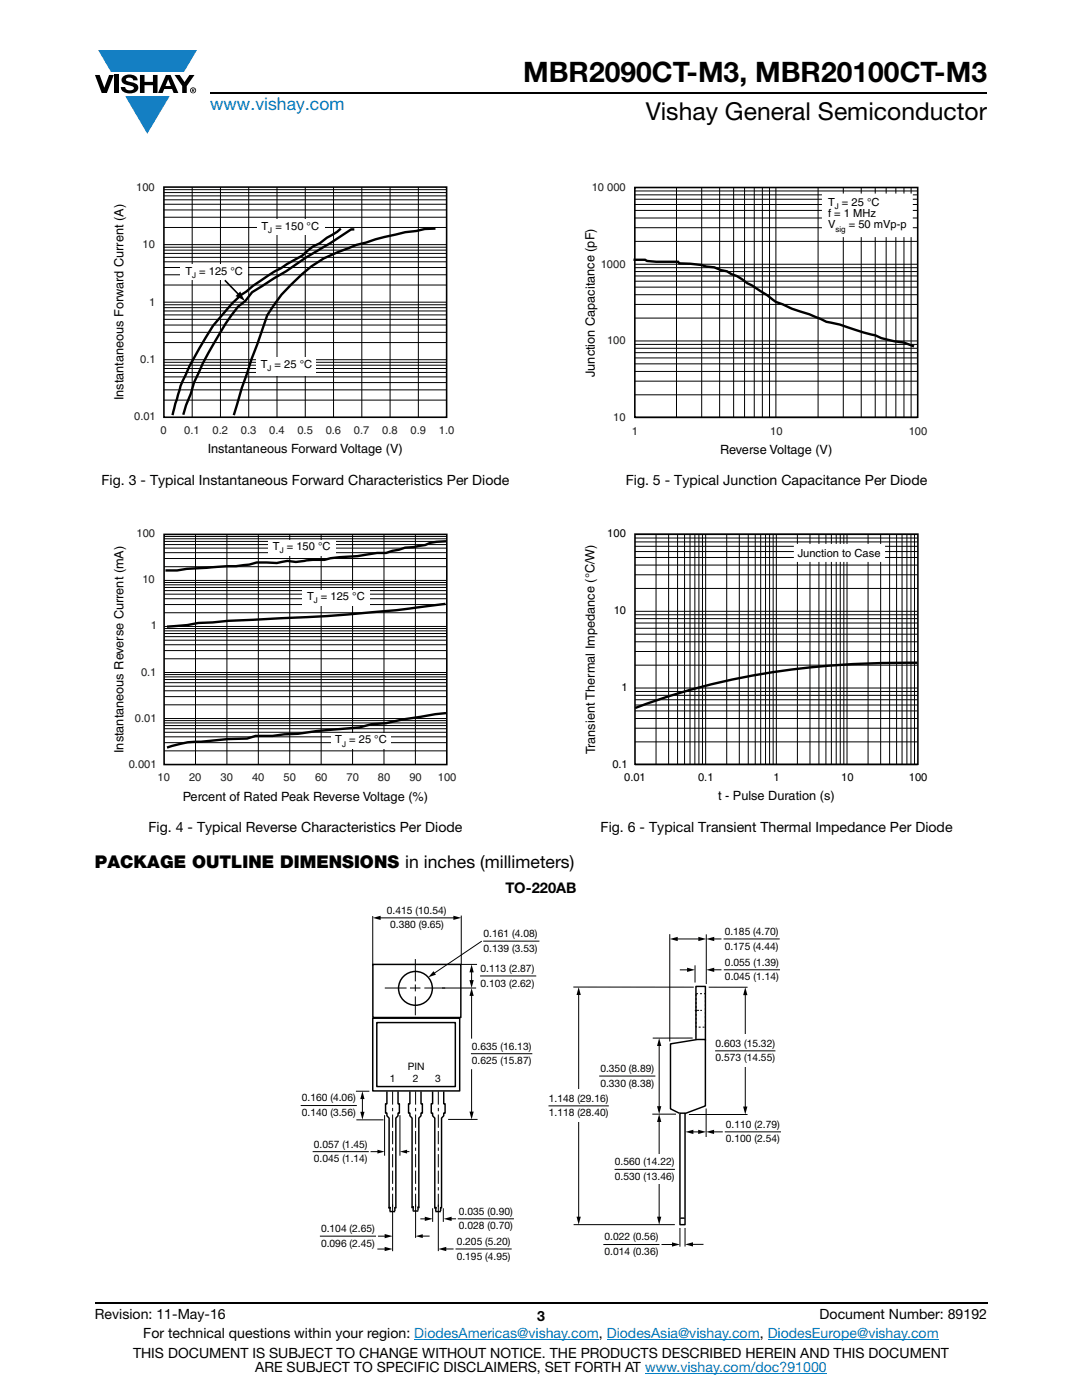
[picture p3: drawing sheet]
<svg xmlns="http://www.w3.org/2000/svg" width="216mm" height="279mm" viewBox="0 0 216 279" stroke-linecap="round" stroke-linejoin="round" font-family="sans-serif">
<g fill="#147fc3">
<path d="M19.6 10h19.7l-2.6 4.3h-1.1h-13.5z"/>
<path d="M25 19.2h8.9l-4.5 7.5z"/>
</g>
<g fill="#000">
<path d="M18.9 15h1l.9 2.5 1-2.5h.9l-1.4 3.6h-1zM22.9 15h.9v3.6h-.9zM24.6 15.3a2.1 2.1 0 0 1 2.8 .3l.1 .4h-.9a.79 .79 0 0 0-.7-.5 .79 .79 0 0 0-.8 .4l.3 .3 1 .2a1.08 1.08 0 0 1 1.2 1 1.08 1.08 0 0 1-1.1 1.2 1.73 1.73 0 0 1-2.4-1.2h.9a.96 .96 0 0 0 .8 .6 .96 .96 0 0 0 .9-.4 1.31 1.31 0 0 0-1.2-.6 1.03 1.03 0 0 1-1.1-.6 1.03 1.03 0 0 1 .2-1.1zM27.9 15h.9v1.3h1.7v-1.3h.9v3.6h-.9v-1.6h-1.7v1.6h-.9zM34.8 15h1.1l.9 1.4 1-1.4h1l-1.5 2.2v1.4h-.9v-1.4z"/>
<path d="M33.6 15.9l.5 1.3h-1.1zM33.1 15l-1.6 3.6h1l.3-.8h1.5l.3 .8h1l-1.6-3.6z"/>
<path d="M38.4 17.8h.2v.2h-.2zM38.3 17.7v.7h.1v-.3l.4 .3-.2-.3 .2-.2-.1-.2z"/>
<path d="M38.1 18a.46 .46 0 0 1 .9 0 .46 .46 0 0 1-.9 0zM37.9 18a.6 .6 0 0 0 1.2 0 .6 .6 0 0 0-1.2 0z"/>
</g>
<path d="M42 18.6h155M18.9 260h178.1" fill="none" stroke="#000" stroke-width=".36"/>
<path d="M82.7 267.3h36.8M121.1 267.3h30.5M128.7 274h36.3M153.2 267.3h34.1" fill="none" stroke="#007ec4" stroke-width=".2"/>
<path d="M22.4 36.2h68.3v54.8h-68.3z" fill="#fff"/>
<g fill="none" stroke="#000" stroke-width=".2">
<path d="M32.7 38.4h56.4M32.7 39.1h56.4M32.7 39.9h56.4M32.7 37.9h56.4M38.3 37.3v46M44 37.3v46M49.6 37.3v46M55.3 37.3v46M60.9 37.3v46M66.6 37.3v46M72.2 37.3v46M77.8 37.3v46"/>
<path d="M83.5 37.3v46M32.7 56.9h56.4M32.7 54.8h56.4M32.7 53.4h56.4M32.7 52.2h56.4M32.7 49.9h56.4M32.7 50.6h56.4M32.7 51.4h56.4M32.7 49.3h56.4M32.7 48.8h56.4M32.7 45.4h56.4M32.7 43.4h56.4"/>
<path d="M32.7 41.9h56.4M32.7 40.8h56.4M32.7 79.9h56.4M32.7 77.8h56.4M32.7 76.4h56.4M32.7 75.2h56.4M32.7 72.9h56.4M32.7 73.5h56.4M32.7 74.3h56.4M32.7 72.3h56.4M32.7 71.8h56.4M32.7 68.4h56.4"/>
<path d="M32.7 66.3h56.4M32.7 64.9h56.4M32.7 63.7h56.4M32.7 61.4h56.4M32.7 62.1h56.4M32.7 62.8h56.4M32.7 60.8h56.4M32.7 60.3h56.4"/>
</g>
<path d="M32.7 37.3h56.4v46h-56.4z" fill="none" stroke="#000" stroke-width=".32"/>
<path d="M68 45.6l-.7 .7-2.1 1.1-1.4 1.2-1.4 .6-2.1 1.8-3 1.7-1.3 .9a39.8 39.8 0 0 0-13.5 11.4l-4.7 8.2a43.7 43.7 0 0 0-3.4 9.6M70.7 45.8h-.6l-5.4 3.4a65.4 65.4 0 0 0-7.6 4.9l-6.8 4.2-1.3 1.8-1.5 1.1a77.1 77.1 0 0 0-8.8 15.1l-.6 2.3-1 2.3-.5 1.9M86.9 45.6l-2.1 .1-1.7 .4-2.2 .2-6 1.5-3.8 1.1-1.5 .6a24.2 24.2 0 0 0-11.6 7.4l-1.8 1.9-2.9 4.1-5.1 14.6-1.5 5.3" fill="none" stroke="#000" stroke-width=".48"/>
<g fill="#fff">
<path d="M51.3 43.7h13.5v3.1h-13.5z"/>
<path d="M36 52.8h13.5v3.1h-13.5z"/>
<path d="M51.1 71.3h11.9v3.6h-11.9z"/>
</g>
<path d="M44.9 55.9l2.9 3.1" fill="none" stroke="#000" stroke-width=".32"/>
<path d="M47 59.1l1-.9 1 2z" fill="#000"/>
<path d="M22.4 105.3h68.7v55.1h-68.7z" fill="#fff"/>
<g fill="none" stroke="#000" stroke-width=".2">
<path d="M32.7 119.5h56.5M32.7 118.6h56.5M32.7 116.7h56.5M32.7 117.2h56.5M32.7 117.9h56.5M32.7 116.2h56.5M32.7 115.8h56.5M32.7 113.1h56.5M32.7 111.5h56.5M32.7 110.3h56.5M32.7 109.4h56.5M32.7 107.5h56.5"/>
<path d="M32.7 108.1h56.5M32.7 108.7h56.5M32.7 107.1h56.5M39 106.7v45.8M45.3 106.7v45.8M51.5 106.7v45.8M57.8 106.7v45.8M64.1 106.7v45.8M70.4 106.7v45.8M76.6 106.7v45.8M82.9 106.7v45.8M32.7 139h56.5"/>
<path d="M32.7 137.9h56.5M32.7 137h56.5M32.7 135.1h56.5M32.7 135.6h56.5M32.7 136.2h56.5M32.7 134.6h56.5M32.7 134.2h56.5M32.7 131.5h56.5M32.7 129.8h56.5M32.7 128.7h56.5M32.7 127.8h56.5M32.7 125.9h56.5"/>
<path d="M32.7 126.4h56.5M32.7 127.1h56.5M32.7 125.4h56.5M32.7 125h56.5M32.7 122.3h56.5M32.7 120.7h56.5M32.7 149.8h56.5M32.7 148.2h56.5M32.7 147h56.5M32.7 146.1h56.5M32.7 144.3h56.5M32.7 144.8h56.5"/>
<path d="M32.7 145.4h56.5M32.7 143.8h56.5M32.7 143.4h56.5M32.7 140.7h56.5"/>
</g>
<path d="M32.7 106.6h56.5v46h-56.5z" fill="none" stroke="#000" stroke-width=".32"/>
<path d="M89 108l-1.9 .1-1.3 .2-.9 .5-2.4 .4-1.7 .1-3.8 1.1h-1.8l-3.9 .6-5.4 .4-1.1 .3a24.1 24.1 0 0 0-5.8 .5l-1.6-.3-2.2 .5-4-.1a28.6 28.6 0 0 1-7.5 .8l-6.5 .4-1.9 .3h-2.3M88.9 120.5a327.6 327.6 0 0 1-32.7 2.9l-16.6 .9-2.3 .4-4 .4M89 142.3l-8.7 1.3-3.3 .7-2.9 .2-2.4 .7-8.6 .7-3.6 .5-2.8 .2-2.3 .3h-3.4l-1.7 .5-3.9 .1-5.3 .5a16.4 16.4 0 0 0-6.8 1.2" fill="none" stroke="#000" stroke-width=".48"/>
<g fill="#fff">
<path d="M53.5 107.7h13.4v3.2h-13.4z"/>
<path d="M60.3 117.8h13.4v3.1h-13.4z"/>
<path d="M66.1 146.4h11.9v3.1h-11.9z"/>
<path d="M116.5 36.2h68.5v54.9h-68.5z"/>
</g>
<g fill="none" stroke="#000" stroke-width=".2">
<path d="M126.7 38.9h56.4M126.7 39.8h56.4M126.7 38.1h56.4M126.7 37.4h56.4M135 37.4v45.9M140 37.4v45.9M143.6 37.4v45.9M146.4 37.4v45.9M148.6 37.4v45.9M150.5 37.4v45.9M152.1 37.4v45.9M153.5 37.4v45.9"/>
<path d="M154.8 37.4v45.9M163.2 37.4v45.9M168.3 37.4v45.9M171.8 37.4v45.9M174.6 37.4v45.9M176.8 37.4v45.9M178.8 37.4v45.9M180.4 37.4v45.9M181.8 37.4v45.9M126.7 58.8h56.4M126.7 57.3h56.4M126.7 54.2h56.4"/>
<path d="M126.7 55.1h56.4M126.7 56.1h56.4M126.7 53.4h56.4M126.7 52.7h56.4M126.7 48.2h56.4M126.7 45.4h56.4M126.7 43.5h56.4M126.7 42h56.4M126.7 40.8h56.4M126.7 78.8h56.4M126.7 76.1h56.4M126.7 74.1h56.4"/>
<path d="M126.7 72.6h56.4M126.7 69.5h56.4M126.7 70.4h56.4M126.7 71.4h56.4M126.7 68.7h56.4M126.7 68h56.4M126.7 63.5h56.4M126.7 60.8h56.4M126.7 83.4h56.4"/>
</g>
<path d="M126.7 37.4h56.4v45.9h-56.4z" fill="none" stroke="#000" stroke-width=".32"/>
<path d="M126.4 51.8h2.3l.4 .3 1.8 .1h4.4l.2 .4 4.4 .3 1 .3 1.6 .2 1.4 .5 1.2 .2 .8 .6 1.1 .4 2.1 1.4 .9 .4 3.1 2 1.7 1.4 3.2 1.3 3.5 1.1 3.4 1.5a23.5 23.5 0 0 1 5.7 1.6l4.1 1.1a17.4 17.4 0 0 0 5.6 1.5l2.1 .7" fill="none" stroke="#000" stroke-width=".48"/>
<path d="M164.1 38.7h17.9v8.5h-17.9z" fill="#fff"/>
<path d="M164.1 38.7h17.9v8.5h-17.9z" fill="none" stroke="#fff" stroke-width=".2"/>
<path d="M116.5 105.3h68.6v55h-68.6z" fill="#fff"/>
<g fill="none" stroke="#000" stroke-width=".2">
<path d="M126.7 117.4h56.4M126.7 114.7h56.4M126.7 112.8h56.4M126.7 111.3h56.4M126.7 108.2h56.4M126.7 109h56.4M126.7 110.1h56.4M126.7 107.4h56.4M126.7 106.7h56.4M130.9 106.7v45.8M133.4 106.7v45.8M135.2 106.7v45.8"/>
<path d="M136.6 106.7v45.8M137.7 106.7v45.8M138.7 106.7v45.8M139.5 106.7v45.8M140.2 106.7v45.8M140.8 106.7v45.8M145 106.7v45.8M147.5 106.7v45.8M149.3 106.7v45.8M150.7 106.7v45.8M151.8 106.7v45.8M152.8 106.7v45.8"/>
<path d="M153.6 106.7v45.8M154.3 106.7v45.8M154.9 106.7v45.8M159.1 106.7v45.8M161.6 106.7v45.8M163.4 106.7v45.8M164.8 106.7v45.8M165.9 106.7v45.8M166.9 106.7v45.8M167.7 106.7v45.8M168.4 106.7v45.8M169 106.7v45.8"/>
<path d="M173.2 106.7v45.8M175.7 106.7v45.8M177.5 106.7v45.8M178.9 106.7v45.8M180 106.7v45.8M181 106.7v45.8M181.8 106.7v45.8M182.5 106.7v45.8M126.7 138.8h56.4M126.7 139.6h56.4M126.7 138h56.4M126.7 137.3h56.4"/>
<path d="M126.7 132.7h56.4M126.7 130h56.4M126.7 128.1h56.4M126.7 126.6h56.4M126.7 123.5h56.4M126.7 124.3h56.4M126.7 125.4h56.4M126.7 122.7h56.4M126.7 122h56.4M126.7 148.1h56.4M126.7 145.3h56.4M126.7 143.4h56.4"/>
<path d="M126.7 141.9h56.4M126.7 140.7h56.4M126.7 152.6h56.4"/>
</g>
<path d="M126.7 106.6h56.5v45.9h-56.5z" fill="none" stroke="#000" stroke-width=".32"/>
<path d="M183 132.3a161.8 161.8 0 0 0-47.1 5.9l-9.2 3.1" fill="none" stroke="#000" stroke-width=".48"/>
<path d="M158.6 108.7h17.8v3.3h-17.8z" fill="#fff"/>
<path d="M158.6 108.7h17.8v3.3h-17.8z" fill="none" stroke="#fff" stroke-width=".32"/>
<path d="M60 175.9h95.8v75.9h-95.8z" fill="#fff"/>
<g fill="none" stroke="#000" stroke-width=".2">
<path d="M74.4 182.8v9.7M75.5 183.2h15.3M76.8 197.2h4.3M81.8 197.2h2.1M82.9 191.4v4.5M82.9 196.5v1.3M82.9 198.9v3.7M84.7 197.2h10.3M91.7 192.5h3.5M92 182.7v9.8M94.1 198.5v23.6M94.1 193.2v3.1"/>
<path d="M95.8 194.8h11.2M96.1 187.8l-9.6 6.5M71 217.8h2.7M72.3 219.1v3.1M71.1 223.5h5.4M76.7 222.5v8.1M79.8 222.5v8.1M89.4 223.4h5.9M75.3 249.3h1.7M75.4 246.7h1.6M78.3 240.4v9.3M82.9 240.4v6.7"/>
<path d="M83.9 243.3h1.2M84.1 246.7h1.6M86.3 241.1v2.8M87.5 240.4v9.3M88.5 241.1v2.8M88.8 249.3h1.7M89.8 243.2h1.2"/>
</g>
<g fill="#000">
<path d="M74.4 183.2l1.5-.4v.8zM86.5 193.8l.5 .7-1.6 .5zM90.5 182.8l1.5 .4-1.5 .4zM93.7 195.6h.8l-.4 1.6zM94.1 197.2l.4 1.6h-.8zM94.1 192.5l.4 1.6h-.8zM72.3 217.8l.4 1.5h-.8zM71.9 221.9h.8l-.4 1.6zM93.7 221.8h.8l-.4 1.6zM76.8 246.3l1.5 .4-1.5 .4zM76.8 248.8l1.5 .5-1.5 .4zM82.9 246.7l1.5-.4v.8z"/>
<path d="M84.8 242.8l1.5 .4-1.5 .5zM87.5 249.3l1.5-.5v.9zM88.5 243.2l1.6-.4v.9z"/>
</g>
<path d="M78.3 217.8v23.7M82.9 217.8v23.7M87.5 217.8v23.7" fill="none" stroke="#000" stroke-width=".2" stroke-dasharray="2.6 .7 .7 .7 2.6 .7" stroke-linecap="butt"/>
<g fill="none" stroke="#000" stroke-width=".29">
<path d="M74.4 192.5v10.6h17.6v-10.6h-17.5M74.4 203.2h17.3v14.5h-17.3zM75.2 204.1h15.7v12.7h-15.7zM77.2 217.8v2.5h-.3v1.8h.3v.6l.4 .4v18M79.4 217.8v2.5h.3v1.8h-.3v.6l-.4 .4v18M81.8 217.8v2.5h-.3v1.8h.3v.6l.4 .4v18M84 217.8v2.5h.3v1.8h-.3v.6l-.4 .4v18M86.3 217.8v2.5h-.2v1.8h.2v.6l.5 .4v18M88.5 217.8v2.5h.3v1.8h-.3v.6l-.4 .4v18M77.6 241h.4M77.7 241.8h1.1M77.8 241v.7"/>
<path d="M78.7 241h.4M78.8 241v.7M82.2 240.9h.4M82.4 241.7h1.1M82.4 240.9v.7M83.3 240.9h.4M83.4 240.9v.7M86.7 241h.4M86.9 241.8h1.1M87 241v.7M87.8 241h.4M87.9 241v.7"/>
<circle cx="82.9" cy="197.2" r="3.4"/>
</g>
<path d="M92.7 207.2l14.7 .1v6.1h-14.7z" fill="#fff"/>
<path d="M96.4 187.8h11.2M115.5 198.3v44.9M148.7 197.8v23.5M94 210.3h12.2M60 220.6h11.2M62.4 229.8h11.2M73.9 229.8h1.7M81 229.8h.7M131.5 223v20.3M63.8 246.7h11.2M90.9 249.3h11.2M91.3 243.2h11.2" fill="none" stroke="#000" stroke-width=".2"/>
<path d="M115.5 197l.4 1.6h-.9zM148.7 197l.4 1.6h-.8zM75.3 229.5l1.4 .3-1.4 .4zM79.8 229.8l1.4-.3v.7zM131.5 222.3l.5 1.6h-.9zM148.3 220.8h.8l-.4 1.6zM115 242.8h.9l-.4 1.6zM131.1 242.8h.9l-.5 1.6z" fill="#000"/>
<path d="M122.3 230.4h12.7v6h-12.7z" fill="#fff"/>
<g fill="none" stroke="#000" stroke-width=".2">
<path d="M114.4 197h24M133.6 186.4v21.5M134.7 187.4h4.9M138.7 192.7v3.4M140.9 186.5v9.9M141.4 197h7.8M142.2 187.4h1.8M142.2 193.5h1.8M131.5 208.2v13.5M138.2 207.2h-8M137.5 222.4h11.7M137.8 225.9h2"/>
<path d="M140.9 221.2v5.7M142.2 225.9h2M114.5 244.4h20.2M132 248.4h2.4M135.7 245.1v3.7M136.7 245.1v3.7M138 248.3h2.4"/>
</g>
<path d="M133.6 187.4l1.6-.4v.8zM139.3 187l1.6 .4-1.6 .4zM140.9 193.5l1.6-.4v.9zM140.9 187.4l1.6-.4v.8zM131.5 207.2l.5 1.6h-.9zM131.1 220.8h.9l-.5 1.6zM136.8 225.9l1.6-.4v.8zM139.3 225.5l1.6 .4-1.6 .4zM140.9 225.9l1.6-.4v.8zM134.1 247.9l1.6 .5-1.6 .4zM136.7 248.3l1.6-.4v.9z" fill="#000"/>
<path d="M138.9 196.9h1.9v10.7h-1.9z" fill="#fff"/>
<path d="M138.9 196.9h1.9v10.7h-1.9z" fill="none" stroke="#000" stroke-width=".29"/>
<path d="M133.8 208.3l5.4-.8h1.6v13.2l-4.7 1.7-2.3-1.1z" fill="#fff"/>
<path d="M133.8 208.3l5.4-.8h1.6v13.2l-4.7 1.7-2.3-1.1z" fill="none" stroke="#000" stroke-width=".29"/>
<path d="M135.7 222.2h1v22.2h-1z" fill="#fff"/>
<path d="M135.7 222.2h1v22.2h-1z" fill="none" stroke="#000" stroke-width=".29"/>
<path d="M135.7 243.1h1z" fill="#fff"/>
<path d="M135.7 243.1h1" fill="none" stroke="#000" stroke-width=".29"/>
<path d="M138.9 198.3h1.9v6.7h-1.9z" fill="none" stroke="#000" stroke-width=".2" stroke-dasharray=".4 .4 .4 .4 .4 .4" stroke-linecap="butt"/>
<path d="M135.6 193.6h1.8M144.4 187.4h11.2M144.4 193.5h11.2M119.6 214.7h11.2M138.6 201.6h.9M139.7 201.6h.4M130.2 222.4h4.7" fill="none" stroke="#000" stroke-width=".2"/>
<path d="M137.1 193.1l1.6 .4-1.6 .5z" fill="#000"/>
<path d="M108.5 217.4h14v6.6h-14z" fill="#fff"/>
<path d="M109.4 220.7h12.1M122.6 233.4h12.1M144.6 225.9h11.2M120.4 248.4h11.2" fill="none" stroke="#000" stroke-width=".2"/>
<path d="M141.7 206.5h14v6.5h-14z" fill="#fff"/>
<path d="M142.7 209.7h12" fill="none" stroke="#000" stroke-width=".2"/>
<text font-size="5.6" x="104.4" y="16.4">MBR2090CT-M3, MBR20100CT-M3</text>
<text font-size="4.9" x="128.8" y="24">Vishay General Semiconductor</text>
<text font-size="3.5" fill="#007ec4" x="42" y="21.9">www.vishay.com</text>
<text font-size="3.5" x="18.9" y="173.2">PACKAGE OUTLINE DIMENSIONS in inches (millimeters)</text>
<text font-size="2.9" x="100.8" y="178.3">TO-220AB</text>
<g font-size="2.8">
<text x="20.3" y="96.8">Fig. 3 - Typical Instantaneous Forward Characteristics Per Diode</text>
<text x="124.9" y="96.8">Fig. 5 - Typical Junction Capacitance Per Diode</text>
<text x="29.6" y="166">Fig. 4 - Typical Reverse Characteristics Per Diode</text>
<text x="119.8" y="166">Fig. 6 - Typical Transient Thermal Impedance Per Diode</text>
<text x="18.9" y="263.3">Revision: 11-May-16</text>
<text x="107.2" y="263.6">3</text>
<text x="163.6" y="263.3">Document Number: 89192</text>
<text x="28.6" y="267.1">For technical questions within your region: DiodesAmericas@vishay.com, DiodesAsia@vishay.com, DiodesEurope@vishay.com</text>
<text x="26.5" y="271">THIS DOCUMENT IS SUBJECT TO CHANGE WITHOUT NOTICE. THE PRODUCTS DESCRIBED HEREIN AND THIS DOCUMENT</text>
<text x="50.9" y="273.8">ARE SUBJECT TO SPECIFIC DISCLAIMERS, SET FORTH AT www.vishay.com/doc?91000</text>
</g>
<g font-size="2.5">
<text x="118.7" y="75.2" transform="rotate(-90 118.7 75.2)">Junction Capacitance (pF)</text>
<text x="24.6" y="79.9" transform="rotate(-90 24.6 79.9)">Instantaneous Forward Current (A)</text>
<text x="41.4" y="90.4">Instantaneous Forward Voltage (V)</text>
<text x="143.7" y="90.5">Reverse Voltage (V)</text>
<text x="24.6" y="150.3" transform="rotate(-90 24.6 150.3)">Instantaneous Reverse Current (mA)</text>
<text x="118.7" y="150.5" transform="rotate(-90 118.7 150.5)">Transient Thermal Impedance (°C/W)</text>
<text x="36.5" y="159.8">Percent of Rated Peak Reverse Voltage (%)</text>
<text x="143.3" y="159.7">t - Pulse Duration (s)</text>
</g>
<g font-size="2.2" fill="#231f20">
<text x="27.2" y="38.1">100</text>
<text x="118.1" y="38.1">10 000</text>
<text x="28.4" y="49.5">10</text>
<text x="119.9" y="53.4">1000</text>
<text x="29.7" y="61">1</text>
<text x="121.1" y="68.7">100</text>
<text x="28" y="72.4">0.1</text>
<text x="26.8" y="83.9">0.01</text>
<text x="32.1" y="86.6">0</text>
<text x="36.8" y="86.6">0.1</text>
<text x="42.4" y="86.6">0.2</text>
<text x="48.1" y="86.6">0.3</text>
<text x="53.7" y="86.6">0.4</text>
<text x="59.3" y="86.6">0.5</text>
<text x="65" y="86.6">0.6</text>
<text x="70.6" y="86.6">0.7</text>
<text x="76.3" y="86.6">0.8</text>
<text x="81.9" y="86.6">0.9</text>
<text x="87.6" y="86.6">1.0</text>
<text x="122.4" y="84">10</text>
<text x="126.1" y="86.7">1</text>
<text x="153.7" y="86.7">10</text>
<text x="181.3" y="86.7">100</text>
<text x="27.2" y="107.3">100</text>
<text x="28.4" y="116.4">10</text>
<text x="30.1" y="125.6">1</text>
<text x="28.1" y="134.8">0.1</text>
<text x="26.9" y="144">0.01</text>
<text x="25.7" y="153.2">0.001</text>
<text x="31.4" y="155.8">10</text>
<text x="37.7" y="155.8">20</text>
<text x="44" y="155.8">30</text>
<text x="50.3" y="155.8">40</text>
<text x="56.6" y="155.8">50</text>
<text x="62.9" y="155.8">60</text>
<text x="69.1" y="155.8">70</text>
<text x="75.4" y="155.8">80</text>
<text x="81.7" y="155.8">90</text>
<text x="87.4" y="155.8">100</text>
</g>
<g font-size="2.2">
<text x="165.2" y="41.1">T = 25 °C</text>
<text x="52.2" y="45.9">T = 150 °C</text>
<text x="165.2" y="43.4">f = 1 MHz</text>
<text x="165.2" y="45.6">V</text>
<text x="169.4" y="45.6">= 50 mVp-p</text>
<text x="37" y="54.8">T</text>
<text x="39.8" y="54.8">= 125 °C</text>
<text x="52" y="73.5">T = 25 °C</text>
<text x="121.2" y="107.3">100</text>
<text x="54.5" y="109.7">T = 150 °C</text>
<text x="159.2" y="111.2">Junction to Case</text>
<text x="61.3" y="119.7">T = 125 °C</text>
<text x="122.5" y="122.6">10</text>
<text x="124" y="137.9">1</text>
<text x="66.9" y="148.3">T = 25 °C</text>
<text x="122.2" y="153.2">0.1</text>
<text x="124.5" y="155.8">0.01</text>
<text x="139.3" y="155.8">0.1</text>
<text x="154.3" y="155.9">1</text>
<text x="167.8" y="155.9">10</text>
<text x="181.3" y="155.8">100</text>
</g>
<g font-size="2">
<text x="77.2" y="182.4">0.415 (10.54)</text>
<text x="77.8" y="185.1">0.380 (9.65)</text>
<text x="96.5" y="187">0.161 (4.08)</text>
<text x="96.5" y="189.9">0.139 (3.53)</text>
<text x="144.6" y="186.6">0.185 (4.70)</text>
<text x="144.6" y="189.5">0.175 (4.44)</text>
<text x="95.9" y="194">0.113 (2.87)</text>
<text x="95.9" y="196.9">0.103 (2.62)</text>
<text x="144.7" y="192.7">0.055 (1.39)</text>
<text x="144.7" y="195.7">0.045 (1.14)</text>
<text x="94.1" y="209.5">0.635 (16.13)</text>
<text x="142.8" y="208.9">0.603 (15.32)</text>
<text x="81.4" y="213.6">PIN</text>
<text x="94.1" y="212.4">0.625 (15.87)</text>
<text x="119.8" y="213.9">0.350 (8.89)</text>
<text x="142.8" y="211.8">0.573 (14.55)</text>
<text x="60.2" y="219.8">0.160 (4.06)</text>
<text x="77.8" y="216">1</text>
<text x="82.3" y="216">2</text>
<text x="86.9" y="216">3</text>
<text x="109.5" y="219.9">1.148 (29.16)</text>
<text x="119.8" y="216.9">0.330 (8.38)</text>
<text x="60.2" y="222.7">0.140 (3.56)</text>
<text x="109.5" y="222.8">1.118 (28.40)</text>
<text x="144.9" y="225.1">0.110 (2.79)</text>
<text x="62.6" y="229">0.057 (1.45)</text>
<text x="62.6" y="232">0.045 (1.14)</text>
<text x="122.7" y="232.6">0.560 (14.22)</text>
<text x="144.9" y="228">0.100 (2.54)</text>
<text x="122.7" y="235.5">0.530 (13.46)</text>
<text x="64.1" y="245.9">0.104 (2.65)</text>
<text x="91.6" y="242.4">0.035 (0.90)</text>
<text x="91.6" y="245.4">0.028 (0.70)</text>
<text x="64.1" y="248.8">0.096 (2.45)</text>
<text x="91.1" y="248.4">0.205 (5.20)</text>
<text x="91.1" y="251.4">0.195 (4.95)</text>
<text x="120.6" y="247.6">0.022 (0.56)</text>
<text x="120.6" y="250.5">0.014 (0.36)</text>
</g>
<g font-size="1.6">
<text x="166.6" y="41.8">J</text>
<text x="53.5" y="46.5">J</text>
<text x="166.7" y="46.2">sig</text>
<text x="38.4" y="55.4">J</text>
<text x="53.4" y="74.1">J</text>
<text x="55.8" y="110.3">J</text>
<text x="62.6" y="120.4">J</text>
<text x="68.3" y="149">J</text>
</g>
</svg>
